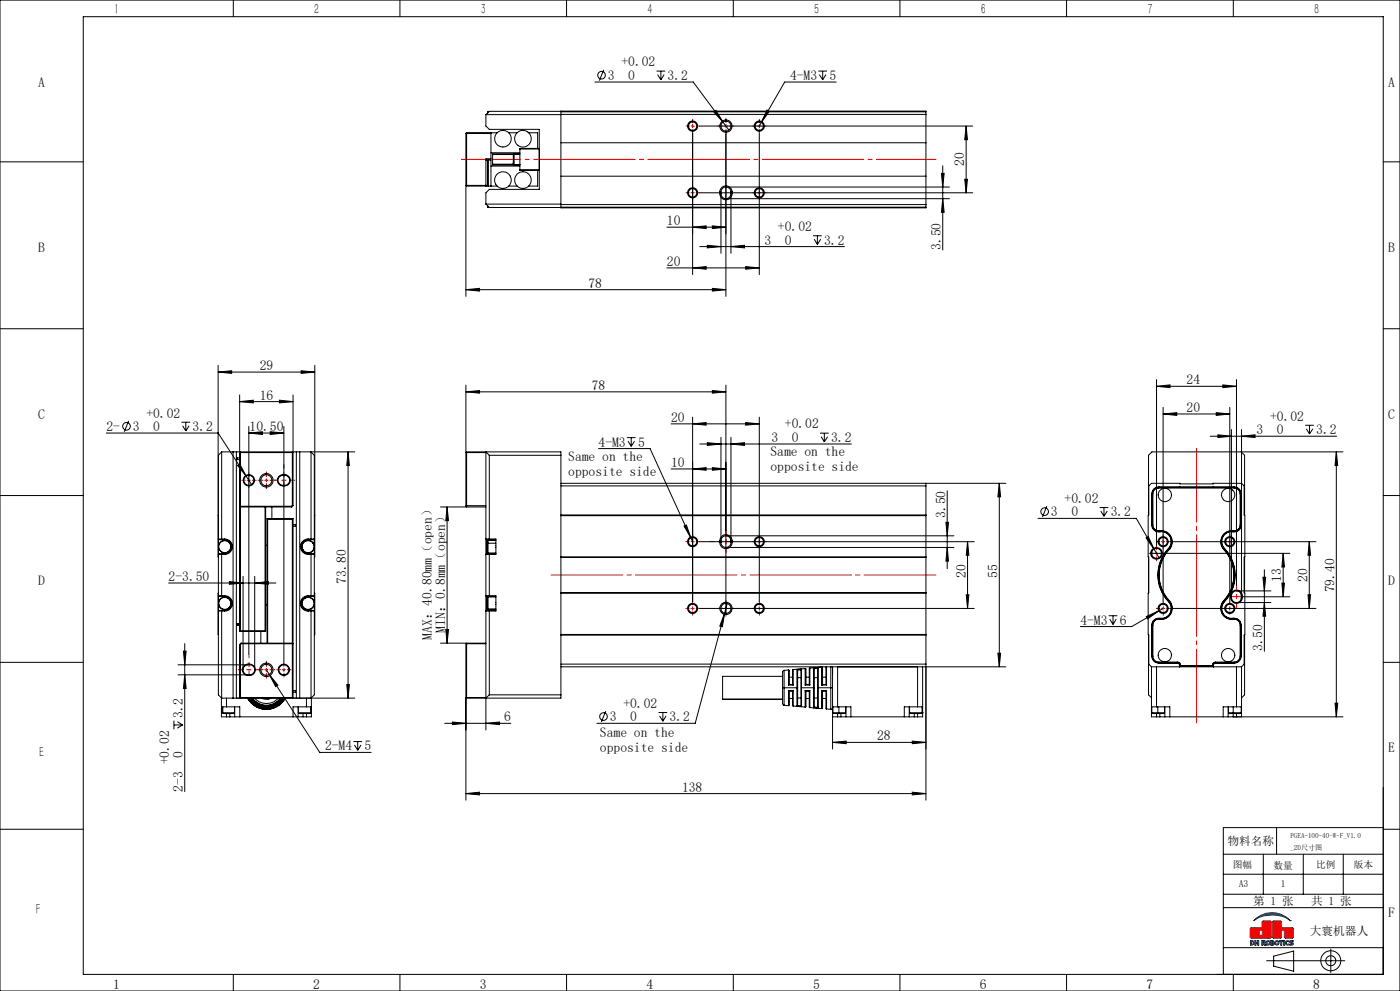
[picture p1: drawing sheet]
<svg xmlns="http://www.w3.org/2000/svg" width="420mm" height="297mm" viewBox="0 0 420 297" stroke-linecap="round" stroke-linejoin="round" font-family="sans-serif">
<g fill="none" stroke="#000" stroke-width=".3">
<path d="M0 0h420v297h-420zM25 5h390v287h-390zM70 0v5M120 0v5M170 0v5M220 0v5M270 0v5M320 0v5M370 0v5M0 48.5h25M415 48.5h5M0 98.5h25"/>
<path d="M415 98.5h5M0 148.5h25M415 148.5h5M0 198.5h25M415 198.5h5M0 248.5h25M367 248v44M379 256v12M383 248v8M391 256v12M403 256v12M415 248.5h5"/>
<path d="M367 262h48M367 268h48M367 272h48M375.1 278.3v2.6M379 276l-.4 .3M381.1 276l.3 .3M382 276l-.3 .3M384.2 276l.3 .3M384.5 278h3.2M388 278.3v2.6M70 292v5M120 292v5"/>
<path d="M170 292v5M220 292v5M270 292v5M320 292v5M367 284h48M370 292v5M375.4 281.2h5.7M380 287.9h23.4M382.1 286.6l6-1.6v6.1l-6-1.5zM399.2 284.4v7.1"/>
<circle cx="399.2" cy="287.9" r="3"/>
<circle cx="399.2" cy="287.9" r="1.5"/>
</g>
<g fill="none" stroke="#191924" stroke-width=".3">
<path d="M376.1 275.9a7.5 7.5 0 0 1 11 0 9.4 9.4 0 0 0-11 0zM377.9 278.9h.8v1.4h-.8zM378.6 276.3v1.7h-3.2l-.3 .3M379 276h2.1M381.4 276.3v4.6l-.3 .3M381.7 276.3v4.6l.3 .3h2.2l.3-.3v-2h.8v1.9l.3 .4h2.1l.3-.3M382 276h2.2M384.5 276.3v1.7M387.1 275.9h.1M387.7 278l.3 .3M375.1 280.9l.3 .3M375.1 281.9l1 .2 .2 .5-.1 .4-1.1 .2z"/>
<path d="M375.4 282.1l.6 .2-.1 .6-.5 .1zM376.5 281.9h.3v.6h.5v-.6h.3v1.3h-.3v-.5h-.5v.5h-.3zM378.8 282.1l.5 .1v.3h-.5zM379.2 281.9l.4 .4-.3 .4 .4 .5M379.2 281.9h.1M379.2 281.9h-.6v1.3h.2v-.5l.5 .5h.4M379.7 283.2h.1M380 282.1l.4-.2 .5 .2 .2 .5-.2 .5-.5 .2-.4-.2-.2-.5zM380.2 282.3h.5v.6h-.5zM380.3 281.2h.1M381.2 281.9l.9 .1 .1 1.1-1 .1zM381.5 282.7h.5v.3h-.5z"/>
<path d="M381.5 282.1l.4 .1v.2l-.4 .1zM383.8 281.9h1.2v.2h-.5v1.1h-.3v-1.1h-.4zM385.1 281.9h.3v1.3h-.3zM385.8 282.1l.5-.2 .4 .2-.7 .2-.2 .3 .1 .3 .8 .2-.4 .2-.5-.2-.2-.5zM386.9 282l1-.1v.2l-.8 .2 .8 .3v.5l-.9 .1v-.2l.7-.1-.7-.3z"/>
<circle cx="383.1" cy="282.6" r=".67"/>
<circle cx="383.1" cy="282.6" r=".44"/>
</g>
<path d="M367 256h48M367 248h48" fill="none" stroke="#0a0605" stroke-width=".3"/>
<path d="M377.9 278.9h.8v1.4h-.8zM375.4 278l-.3 .3v2.6l.3 .3h5.7l.3-.3v-4.6l-.3-.3h-2.1l-.4 .3v1.7zM381.7 276.3v4.6l.3 .3h2.2l.3-.3v-2h.8v1.9l.3 .4h2.1l.3-.3v-2.6l-.3-.3h-3.2v-1.7l-.3-.3h-2.2z" fill-rule="evenodd" fill="#f00"/>
<path d="M376.3 275.7l-.2 .2a9.9 9.9 0 0 1 10.3-.5l.7 .5a7.5 7.5 0 0 0-10.8-.2zM380 282.6a.45 .45 0 0 1 .9 0 .45 .45 0 0 1-.9 0zM379.8 282.6a.66 .66 0 0 0 1.3 0 .66 .66 0 0 0-1.3 0zM375.4 282.1l.6 .3-.2 .6h-.4zM375.1 281.9v1.3l1-.1 .2-.4-.1-.5zM376.5 281.9v1.3h.3v-.5h.5v.5h.3v-1.3h-.3v.6h-.5v-.6zM378.8 282.1h.5v.3l-.5 .1zM378.6 281.9v1.3h.2v-.5l.5 .5h.4l-.4-.5 .3-.3-.1-.3zM381.5 282.1h.4l.1 .3-.5 .1zM381.5 282.7h.5v.3h-.5zM381.2 281.9v1.3h.9l.2-.3-.2-.9zM383.8 281.9v.2h.4v1.1h.3v-1.1h.5v-.2zM385.1 281.9v1.3h.3v-1.3zM387 282v.6l.7 .1v.3h-.7v.2h.8l.1-.6-.8-.3 .8-.2v-.2zM382.7 282.6a.43 .43 0 0 1 .8 0 .43 .43 0 0 1-.8 0zM382.4 282.6a.7 .7 0 0 0 1.4 0 .7 .7 0 0 0-1.4 0zM385.8 282.1l-.2 .5 .1 .4 .5 .3 .5-.2-.2-.2-.5 .1-.2-.4 .2-.4 .7-.1-.6-.2z" fill-rule="evenodd" fill="#004080"/>
<g fill="none" stroke="#000" stroke-width=".3">
<path d="M139.9 39.9l-.1 48.9M139.9 39.9l.1 .1M140 40v15.8M140 40h7.3M145.8 34.4v3.4l1 1h15v18h-15l-1 1v3.4M145.8 34.4h22.5M146.4 33.4l-.1 .5M146.4 33.4v.4M146.8 33.4l-1 1M147.3 39.8v7.8h-1.5v8.2M149.2 39.8l-9.3 .1M152.6 39.8h2.6"/>
<path d="M158.6 39.8h2.7v4.7M168.3 33.3h109.5v29h-109.5zM168.3 33.4h-21.9M168.3 34.3h109.5M168.3 33.5h109.5M178.5 24.6h29.5l8.9 12M181.1 20.9l-1.3 3.3M197 21.3h2.6M197.3 22.4l1 1.5M198.3 21.3v2.6M199.2 22.4l-.9 1.5M207.8 36.3a1.53 1.53 0 0 1 1.5 1.5 1.53 1.53 0 0 1-1.5 1.5"/>
<path d="M207.8 36.3a1.53 1.53 0 0 0-1.5 1.5 1.53 1.53 0 0 0 1.5 1.5M207.8 36.5a1.25 1.25 0 0 0-1.3 1.3 1.25 1.25 0 0 0 1.3 1.2M207.8 36.5a1.25 1.25 0 0 1 1.2 1.3 1.25 1.25 0 0 1-1.2 1.2M207.8 36.3v.2M207.8 39v.3M207.8 39.8v42.5M209.8 37.8h82M214.1 33.5l.7-.4 2.1 3.5zM216.9 36.6l1.8 2.4M217.8 35.9a1.85 1.85 0 0 0-1.9 1.9 1.85 1.85 0 0 0 1.9 1.8M217.8 35.9a1.85 1.85 0 0 1 1.8 1.9 1.85 1.85 0 0 1-1.8 1.8M217.8 36.3a1.5 1.5 0 0 0-1.5 1.5 1.5 1.5 0 0 0 1.5 1.5"/>
<path d="M217.8 36.3a1.5 1.5 0 0 1 1.5 1.5 1.5 1.5 0 0 1-1.5 1.5M217.8 35.9v.4M217.8 39.3v.3M227.8 39.8v42.5M227.8 36.3a1.53 1.53 0 0 1 1.5 1.5 1.53 1.53 0 0 1-1.5 1.5M227.8 36.3a1.53 1.53 0 0 0-1.5 1.5 1.53 1.53 0 0 0 1.5 1.5M227.8 36.5a1.25 1.25 0 0 1 1.2 1.3 1.25 1.25 0 0 1-1.2 1.2M227.8 36.5a1.25 1.25 0 0 0-1.3 1.3 1.25 1.25 0 0 0 1.3 1.2M227.8 36.3v.2M227.8 39v.3M228.4 36.7l-.6 1.1M230.1 33l.7 .4-2.4 3.3z"/>
<path d="M245.5 21.3h2.6M245.8 22.4l1 1.5M246.8 21.3v2.6M247.8 22.4l-1 1.5M250.9 24.6h-15.5l-7 12.1M289.8 37.8v20M289.8 37.8l.4 4.1h-.8zM140 55.8h9.2M145.8 48h1.5v7.8M146.3 55.6h-6.5l.2 .2M146.5 48v7.8l-.2-.2v-7.4zM147.3 49.8h8.7"/>
<path d="M147.3 45.8h8.7M147.8 49.2h6.2M147.8 46.3h6.2M152.6 55.8h2.6M154 49.1l.2 .3M154 49.1h.1M154.2 46.2l-.2 .1v2.8M154.2 46.2v3.2M154.2 46.2h1.8M154.2 49.4h1.8M154.2 49.4h.1M156 50.9h5.8"/>
<path d="M156 44.7h5.8M156 46.1h-8.2v3.3h8.2M161.3 51.1v4.7h-2.7M161.8 44.5h-5.8v6.6h5.8M168.3 42.8h109.5M168.3 52.8h109.5M209.8 57.8h82M215.9 58a1.85 1.85 0 0 0 1.9 1.9 1.85 1.85 0 0 0 1.8-1.9M215.9 57.5a1.85 1.85 0 0 1 1.9-1.8 1.85 1.85 0 0 1 1.8 1.8M215.9 58h.4a1.5 1.5 0 0 0 1.5 1.5 1.5 1.5 0 0 0 1.5-1.5h.3M215.9 57.5v.5M215.9 57.5h.4"/>
<path d="M216.3 57.5v18.4M217.8 56.1h67M217.8 59.5h67M217.8 56.1a1.51 1.51 0 0 1 1.5 1.4M217.8 56.1a1.45 1.45 0 0 0-1.5 1.4M217.8 40.1v48.7M219.3 57.5v18.4M219.3 57.5h.3M219.6 57.5v.5M282.4 52h.8l-.4 4.1zM282.8 49.7v25.2M282.8 59.5l.4 4.1h-.8z"/>
<path d="M289.4 53.7h.8l-.4 4.1zM145.8 61.2h22.5M145.8 61.2l1 1M146.3 61.8l.1 .4M146.3 61.8l.1 .1M146.3 61.7v.1M146.4 61.9v.3M146.4 62.2h21.9M146.4 61.8v.1M146.4 61.9h.1M148.8 62.2h.1M168.3 61.3h109.5"/>
<path d="M168.3 62.1h109.5M200.1 68.1h17.7M207.8 68.1l4-.4v.8zM209.9 73.9h43.4M212.2 73.5l4.1 .4-4.1 .4zM213.7 67.7l4.1 .4-4.1 .4zM219.3 73.9l4-.4v.8zM223.7 79.9l4.1 .4-4.1 .4zM243.9 70.7h2.6M244.3 71.7l.9 1.6M245.2 70.7v2.6M246.2 71.7l-1 1.6"/>
<path d="M139.8 86.8l4.1-.4v.8zM139.8 86.8h78M200.1 80.3h27.7M207.8 80.3l4-.4v.8zM213.7 86.4l4.1 .4-4.1 .4zM65.4 111.5l4.1-.4v.8zM65.4 109.5l.1 98.7 1 1M65.4 111.5h29M71.9 118.4v70.8M83.8 119.9l4.1 .5-4.1 .4zM87.9 118.4v33.1M90.3 111.1l4.1 .4-4.1 .4z"/>
<path d="M94.4 109.5l-.1 57.5M139.8 117.4l4.1-.4v.8zM139.8 115.4v36.3l.2 .2v-16.5M139.8 117.4h78M213.7 117l4.1 .4-4.1 .4zM217.8 115.4v68.8M347 115.8l4-.4v.8zM347 113.8v49.8M347 115.8h23.9M366.9 115.4l4 .4-4 .4zM370.9 113.8v61.8M31.9 129.8h33.5l10.1 15.4"/>
<path d="M38.6 126.1l-1.3 3.3M54.4 126.5h2.6M54.8 127.6l.9 1.5M55.7 126.5v2.6M56.7 127.6l-1 1.5M66.5 135.4l.1 26.3M66.5 135.4l-1 1.1M69.9 135.4v73.8M70.9 135.4v73.8M71.3 139.5l.6-.4 1.9 3.6zM71.9 120.4l4.1-.5v.9zM71.9 120.4h16"/>
<path d="M71.9 137.2h-.7v.6h.7M72 135.5l.1 .1M72.1 135.6h15.8l-.2-.2v16.1M72.1 135.6v16.1M72.1 135.4l-.2 .2M74.6 129.8l4.1-.4v.8zM74.6 127.8v68.2M74.6 129.8h10.6M81.1 129.4l4.1 .4-4.1 .4zM85.2 127.8v70.7M88.9 135.4v73.8M89.9 135.4v73.8"/>
<path d="M104.4 135.4v73.8M104.4 135.4l.4 4.1h-.8zM106.4 135.4h-39.9M140 135.4h28.3v73.8l-28.4-.1M140 135.4l-.2 .2h6M146.8 136.5l-1-1.1v26.1M146.8 136.5l.1 25.2M146.8 136.5h21.5M179.6 134.4h15.4l12.3 26.8M188.1 131.2h2.6M188.4 132.2l1 1.6M189.4 131.2v2.6"/>
<path d="M190.4 132.2l-1 1.6M201.3 127h26.5M207.8 127l4-.4v.8zM207.8 125v55.3M209.9 133.1h45.5M212.2 132.7l4.1 .4-4.1 .4zM216.3 131.1v31.5M219.3 133.1l4-.4v.8zM219.3 131.1v31.5M223.7 126.6l4.1 .4-4.1 .4zM227.8 125v55.3M246 129.8h2.6"/>
<path d="M246.3 130.9l1 1.5M247.3 129.8v2.6M248.3 130.9l-1 1.5M348.9 124.1l4.1-.4v.8zM348.9 122.1v58.2M348.9 124.1h20M363.1 130.7h37.9M364.9 123.7l4 .4-4 .4zM365.4 130.3l4 .4-4 .4zM368.9 122.1v58.5M369.4 128.7v50.4M372.4 135.4l1 1.1v17.9"/>
<path d="M372.5 130.7l4-.4v.8zM372.5 128.7v50.4M391.5 127.5h2.7M391.9 128.5l1 1.6M392.9 127.5v2.6M393.8 128.5l-.9 1.6M400.9 135.4v79.4M400.9 135.4l.4 4.1h-.8zM402.9 135.4h-57.3l-1 1.1v17.9M65.5 154.4l-.1 .1M71.9 151.7l.2 .2M72.1 151.9h15.4"/>
<path d="M72.1 151.9v37.2M72.1 151.7h15.4M72.1 151.7l-.1 .1M79.5 151.9v37.2M79.7 151.9v37.3M79.9 141.9a2.03 2.03 0 0 0-2 2 2.03 2.03 0 0 0 2 2.1M79.9 141.9a2.03 2.03 0 0 1 2 2 2.03 2.03 0 0 1-2 2.1M79.9 142.3a1.66 1.66 0 0 0-1.6 1.6 1.66 1.66 0 0 0 1.6 1.7M79.9 142.3a1.66 1.66 0 0 1 1.6 1.6 1.66 1.66 0 0 1-1.6 1.7M79.9 141.9v.4M79.9 145.6v.4M80.1 155.4l.2 .2"/>
<path d="M80.1 155.4v37.4M80.1 155.4h7.8M80.3 155.6v37.2M80.3 155.6h7.4M81.6 151.9v3.5M84.9 142.2a1.69 1.69 0 0 0-1.7 1.7 1.69 1.69 0 0 0 1.7 1.7M84.9 142.4a1.5 1.5 0 0 0-1.5 1.5 1.5 1.5 0 0 0 1.5 1.5M84.9 145.6h.5M84.9 142.2h.5M84.9 142.4h.5M84.9 142.2v.2M84.9 145.4v.2"/>
<path d="M84.9 145.4h.5M85.4 142.2a1.69 1.69 0 0 1 1.7 1.7 1.69 1.69 0 0 1-1.7 1.7M85.4 142.4a1.5 1.5 0 0 1 1.5 1.5 1.5 1.5 0 0 1-1.5 1.5M85.4 142.2v.2M85.4 145.4v.2M87.5 151.7v.2M87.7 151.5h.2M87.7 155.6v37.2M87.7 151.5l-.2 .2M87.9 157.2h.7v.5h-.7M87.9 155.4l-.1 53.7M87.9 155.4l-.2 .2"/>
<path d="M87.9 151.5l-.4 .4M94.3 154.4l.1 .1M132.2 151.9h13.6M134.1 151.9v40.9M134.1 151.9l.4 4.1h-.8zM139.8 151.5h6M168.3 154.3h109.5M168.3 154.5h109.5M168.3 145.6h109.5M201.3 140.5h16.5M205.2 157.7l.7-.4 1.4 3.9zM207.8 140.5l4-.3v.7z"/>
<path d="M213.7 140.2l4.1 .3-4.1 .4zM277.8 144.8v95M283.8 156.5h.8l-.4 4.1zM284.2 147.1v23.3M299.8 144.8l.4 4.1h-.8zM299.8 144.8v55M301.8 144.8h-133.5M311.4 155.4h29.5l5.3 9.1M314 151.7l-1.3 3.3M329.9 152.1h2.6M330.2 153.1l1 1.6M331.2 152.1v2.6"/>
<path d="M332.2 153.1l-1 1.6M345.5 157.3a2.08 2.08 0 0 0 2.5 2.1M345.5 148v9.3M345.5 148h.2M345.5 157.3h.2M345.7 157.3a2.01 2.01 0 0 0 2.3 2M345.7 148v9.3M345.8 157.3a1.81 1.81 0 0 0 1.9 1.9M345.8 148h.1M345.8 157.3h.1M345.8 148v9.3M345.9 157.3a1.75 1.75 0 0 0 1.8 1.8"/>
<path d="M345.9 148v9.3M347.7 146.2a1.75 1.75 0 0 0-1.8 1.8M347.7 146.2a1.81 1.81 0 0 0-1.9 1.8M347.7 159.2h.2M347.7 145.9a2.05 2.05 0 0 0-2.2 2.1M347.7 146a1.93 1.93 0 0 0-2 2M347.7 146.2h22.5M347.7 145.9v.1M347.7 146.2h.1M347.7 159.1v.1M347.7 145.9h22.5M347.7 146h22.5"/>
<path d="M347.9 159.1h-.2M347.9 159.1v.1M348 159.4a2.92 2.92 0 0 1 3.3 2.8M348 159.3a2.99 2.99 0 0 1 3.4 2.9M348 159.3v.1M348.4 159.1a3.2 3.2 0 0 1 3.2 3.1M348.4 159.1h-.5M348.4 159.2a3.1 3.1 0 0 1 3.1 3M348.4 159.2h-.5M348.4 159.1v.1M353.9 145.9v.1M364 145.9v.1"/>
<path d="M369.9 159.4a2.93 2.93 0 0 0-3.4 2.8M369.9 159.3a3 3 0 0 0-3.1 1.6 3 3 0 0 0 .5 3.5M369.9 159.3v.1M370 159.1h.2M370 159.1a3.2 3.2 0 0 0-3.7 3.1M370 159.2h.2M370 159.2a3.1 3.1 0 0 0-3.6 3.3M370 159.1v.1M370.2 146.2a1.81 1.81 0 0 1 1.8 1.8M370.2 146.2a1.87 1.87 0 0 1 1.9 1.8M370.2 145.9a2.11 2.11 0 0 1 2.2 2.1M370.2 146a1.99 1.99 0 0 1 2.1 2"/>
<path d="M370.2 145.9v.1M370.2 146.2h.1M370.2 159.1v.1M372 157.3a1.81 1.81 0 0 1-1.8 1.8M372 148v9.3M372 148h.1M372 157.3h.1M372.1 157.3a1.87 1.87 0 0 1-1.9 1.9M372.1 148v9.3M372.3 157.3a2.01 2.01 0 0 1-2.4 2M372.3 148h.1M372.3 157.3h.1"/>
<path d="M372.3 148v9.3M372.4 157.3a2.08 2.08 0 0 1-2.5 2.1M372.4 148v9.3M50.6 174.7h32.2M65.4 166.9l.1 .1M65.5 177.7l-.1 .1M65.9 164.7l-.1 .1M66.6 165.9v12.8M67.4 178.5a2.29 2.29 0 0 1 2.3 2.3 2.29 2.29 0 0 1-2.3 2.3M67.4 161.5a2.31 2.31 0 0 1 2.3 2.3 2.31 2.31 0 0 1-2.3 2.4M67.4 161.7a2.1 2.1 0 0 1 2.1 2.1 2.1 2.1 0 0 1-2.1 2.1M67.4 178.7a2.1 2.1 0 0 1 2.1 2.1 2.1 2.1 0 0 1-2.1 2.1"/>
<path d="M67.4 178.5h-1.9l.2 .2h1.7M67.4 165.9h-1.7l-.2 .3h1.9M67.4 161.5h-1.9l.2 .2h1.7M67.4 161.5v.2M67.4 165.9v.3M67.4 178.5v.2M68.8 174.3l4.1 .4-4.1 .4zM69 162.9a1.8 1.8 0 0 0-2.4-.6 1.8 1.8 0 0 0-.7 2.4M69 162.9a1.8 1.8 0 0 1-.7 2.5 1.8 1.8 0 0 1-2.4-.7M69.1 162.9h-.1M69.1 162.9a1.9 1.9 0 0 0-2.6-.7 1.9 1.9 0 0 0-.7 2.6M69.1 162.9a1.9 1.9 0 0 1-.8 2.6 1.9 1.9 0 0 1-2.5-.7"/>
<path d="M72.9 172.7v28M76.4 174.7l4.1-.4v.8zM76.4 172.7v28M79.7 163.4h.4M90.9 164.8l-.1 .1M91.5 179.2a1.89 1.89 0 0 0-.7 2.5 1.89 1.89 0 0 0 2.5 .8M91.5 179.2v.1M91.5 179.2a1.89 1.89 0 0 1 2.6 .7 1.89 1.89 0 0 1-.8 2.6M91.5 179.3a1.8 1.8 0 0 0-.6 2.4 1.8 1.8 0 0 0 2.4 .7M91.5 179.3a1.8 1.8 0 0 1 2.5 .7 1.8 1.8 0 0 1-.7 2.4M92.4 161.5a2.31 2.31 0 0 0-2.3 2.3 2.31 2.31 0 0 0 2.3 2.4M92.4 178.5a2.29 2.29 0 0 0-2.3 2.3 2.29 2.29 0 0 0 2.3 2.3"/>
<path d="M92.4 178.7a2.1 2.1 0 0 0-2.1 2.1 2.1 2.1 0 0 0 2.1 2.1M92.4 161.7a2.1 2.1 0 0 0-2.1 2.1 2.1 2.1 0 0 0 2.1 2.1M92.4 178.5h1.9l-.2 .2h-1.7M92.4 165.9h1.7l.2 .3h-1.9M92.4 161.5h1.9l-.2 .2h-1.7M92.4 161.5v.2M92.4 165.9v.3M92.4 178.5v.2M93.2 161.7l.1-26.3 1 1.1v27.1M93.2 165.9v12.8M93.9 162.8a1.81 1.81 0 0 0-2.5-.5 1.81 1.81 0 0 0-.5 2.5M93.9 162.8a1.81 1.81 0 0 1-.5 2.6 1.81 1.81 0 0 1-2.5-.6"/>
<path d="M94 162.8a1.9 1.9 0 0 0-2.6-.5 1.9 1.9 0 0 0-.6 2.6M94 162.8h-.1M94 162.8a1.9 1.9 0 0 1-.5 2.6 1.9 1.9 0 0 1-2.7-.5M94.3 177.7v12.5M94.3 164.1v16.4M145.8 161.5v4.7M145.8 178.5v4.6M145.8 161.5h3v4.7h-3M145.8 178.5h3v4.6h-3M145.8 166.2v12.3M145.8 161.5l.2 .2M145.8 178.5l.2 .2"/>
<path d="M146 161.7v4.2M146 178.7v4.2M146 161.7h2.8M146 165.9h2.8M146 165.9l-.2 .3M146 178.7h2.8M146.3 162.8l.1 2.9M146.4 161.9l-.1 .9M146.4 178.9l-.1 3.5M146.4 162.8h-.1M146.4 162.8v2.9M146.4 161.9v.9"/>
<path d="M146.4 178.9v3.6M146.4 165.7h2.4M146.4 161.9h2.4M146.4 178.9h2.4M146.4 162.8h2.4M146.9 165.9v12.8M168.3 177.6h109.5M168.3 177.8h109.5M168.3 166.9h109.5M168.3 167.1h109.5M207.3 161.2l.5 1.1M209.8 162.3h82.5"/>
<path d="M215.9 162.1a1.85 1.85 0 0 1 1.9-1.9 1.85 1.85 0 0 1 1.8 1.9M215.9 162.6a1.85 1.85 0 0 0 1.9 1.8 1.85 1.85 0 0 0 1.8-1.8M215.9 162.6h.4M215.9 162.1v.5M216.3 162.6a1.5 1.5 0 0 0 1.5 1.5 1.5 1.5 0 0 0 1.5-1.5M217.8 160.6h68.4M217.8 164.1h68.4M217.8 160.6a1.57 1.57 0 0 1 1.5 1.5h.3M217.8 160.6a1.51 1.51 0 0 0-1.5 1.5h-.4M219.3 162.6h.3M219.6 162.1v.5M284.2 164.1l.4 4.1h-.8z"/>
<path d="M289.9 178.3h.8l-.4 4zM290.3 162.3v20M290.3 162.3l.4 4.1h-.8zM343.8 161.2l.7-.4 1.7 3.7zM344.6 167v10.7M345.2 165.8h41.8M345.5 165.3v1.1M346.2 164.5l1.5 2.6M347.3 172.3a11.8 11.8 0 0 0 3.3 8M347.3 172.3h.2M347.4 162.3a1.53 1.53 0 0 1 1.6-1.5 1.53 1.53 0 0 1 1.5 1.5M347.4 162.3a1.53 1.53 0 0 0 1.6 1.6 1.53 1.53 0 0 0 1.5-1.6"/>
<path d="M347.4 162.3h.3M347.5 172.3a11.4 11.4 0 0 0 3.1 8M347.7 162.3a1.25 1.25 0 0 0 1.3 1.3 1.25 1.25 0 0 0 1.2-1.3M347.7 162.3a1.25 1.25 0 0 1 1.3-1.2 1.25 1.25 0 0 1 1.2 1.2M350.2 162.3h.3M350.6 164.4a11.6 11.6 0 0 0-3.3 7.9M350.6 164.4h.1M350.6 164.4a11.4 11.4 0 0 0-3.1 7.9M350.7 164.6a11.3 11.3 0 0 0 0 15.5M350.7 164.6l.1 .1M350.8 164.7a11.3 11.3 0 0 0 0 15.3M351 162.3h43.8"/>
<path d="M351.3 162.2l-.1 1.2-.6 1M351.3 162.2h.1M351.4 162.2l-.1 1-.7 1.2M351.5 162.5l-.3 1.4-.5 .7M351.5 162.2h.1M351.5 162.5h.1M351.5 162.2v.3M351.6 162.5a3 3 0 0 1-.8 2.2M351.6 162.2v.3M366.3 162.5l.2 1.2 .6 1M366.3 162.2v.3M366.3 162.2h.2"/>
<path d="M366.3 162.5h.1M366.4 162.5l.3 1.4 .5 .7M366.5 162.2l.2 1.2 .6 1M367.1 164.7a11.2 11.2 0 0 1 0 15.3M367.2 164.6a11.2 11.2 0 0 1 0 15.5M367.2 164.6l-.1 .1M367.3 164.4a11.5 11.5 0 0 1 0 15.9M367.3 164.4h.1M369.2 179.1a1.76 1.76 0 0 0 1.7 1.7 1.76 1.76 0 0 0 1.8-1.7M369.2 178.6a1.76 1.76 0 0 1 1.7-1.8 1.76 1.76 0 0 1 1.8 1.8M369.2 178.6h.2a1.52 1.52 0 0 1 1.5-1.5 1.52 1.52 0 0 1 1.6 1.5h.2M369.2 178.6v.5"/>
<path d="M369.2 179.1h.2M369.4 179.1a1.52 1.52 0 0 0 1.5 1.5 1.52 1.52 0 0 0 1.6-1.5M370.9 177.1h10.4M372.4 178v1.6M372.5 179.1h.2M372.7 178.6v.5M373 178.9h14M373.4 167v10.7M378.9 173h.8l-.4 4.1zM379.3 170.7v24.5M384.6 174.8h.7l-.3 4.1zM385 165.8l.3 4.1h-.7z"/>
<path d="M385 165.8v13.1M392.4 178.3h.8l-.4 4zM392.8 162.3l.4 4.1h-.8zM392.8 162.3v20M53.4 199.2h21.5M55 195.2h.8l-.4 4zM55.4 192.9v44.3M65.4 190.1l.1 .1M65.5 181.1h.2M66.6 182.9l-.1 26.3M67.4 182.9h-1.7l-.2 .2h1.9M67.4 182.9v.2"/>
<path d="M69.2 180.5a1.8 1.8 0 0 1-1.5 2.1 1.8 1.8 0 0 1-2-1.5M69.2 180.5h.1M69.2 180.5a1.8 1.8 0 0 0-2-1.4 1.8 1.8 0 0 0-1.5 2M69.3 180.5a1.91 1.91 0 0 1-1.6 2.2 1.91 1.91 0 0 1-2.2-1.6M69.3 180.5a1.91 1.91 0 0 0-2.1-1.6 1.91 1.91 0 0 0-1.7 2.2M71.5 187.4h.4M71.5 186.9h.4M71.5 186.9h-.3v.5h.3M71.5 186.9v.5M71.9 193.1v16M71.9 193.1h.2M71.9 189.2h7.8"/>
<path d="M72.1 193.1v16.1l-.2-.1M72.1 189.1l-.2 .1M72.1 189.1h7.4M72.3 192.8h15.4M72.3 192.9h15.4M72.3 192.9l-.2 .2M72.3 192.8l-.4 .3M72.3 192.8v.1M74.4 199a1.71 1.71 0 0 0-1.7 1.7 1.71 1.71 0 0 0 1.7 1.8M74.4 199v.2a1.5 1.5 0 0 0-1.5 1.5 1.5 1.5 0 0 0 1.5 1.5v.3M74.4 199h.5M74.9 199a1.71 1.71 0 0 1 1.7 1.7 1.71 1.71 0 0 1-1.7 1.8"/>
<path d="M74.9 199.2a1.5 1.5 0 0 1 1.5 1.5 1.5 1.5 0 0 1-1.5 1.5M74.9 199v.2M78.2 189.2v3.6M79.5 189.1l.2 .1M79.7 181.3h.4M79.9 198.7a2.03 2.03 0 0 1 2 2 2.03 2.03 0 0 1-2 2.1M79.9 198.7a2.03 2.03 0 0 0-2 2 2.03 2.03 0 0 0 2 2.1M79.9 199.1a1.64 1.64 0 0 0-1.6 1.6 1.64 1.64 0 0 0 1.6 1.7M79.9 199.1a1.64 1.64 0 0 1 1.6 1.6 1.64 1.64 0 0 1-1.6 1.7M79.9 198.7v.4M85.2 199a1.71 1.71 0 0 0-1.8 1.7 1.71 1.71 0 0 0 1.8 1.8M85.2 199a1.71 1.71 0 0 1 1.7 1.7 1.71 1.71 0 0 1-1.7 1.8"/>
<path d="M85.2 199.2a1.5 1.5 0 0 0-1.6 1.5 1.5 1.5 0 0 0 1.6 1.5M85.2 199.2a1.5 1.5 0 0 1 1.4 1.5 1.5 1.5 0 0 1-1.4 1.5M85.2 199v.2M87.7 192.9v16.2M87.7 192.8h.1M87.8 192.8l-.1 .1M87.8 192.8l.1 .1M92.4 182.9h1.7l.2 .2h-1.9M92.4 182.9v.2M93.3 182.4v.1M94.3 181.1v27.1l-1 1-.1-26.3M132.2 192.8h13.6"/>
<path d="M133.7 188.7h.8l-.4 4.1zM139.9 192.8l-.1 47M139.9 192.8l.1 .1M140 192.9v16.2M140 192.9h5.8M140 192.8h-.1M145.8 183.1v35.7M146 182.9l-.2 .2M146 182.9h2.8M146.3 182.4l.1 .3M146.3 182.4l.1 .1M146.4 182.5v.2"/>
<path d="M146.4 182.7h2.4M146.4 182.5h2.4M146.9 182.9l-.1 25.3M168.3 190.1h109.5M168.3 190.4h109.5M168.3 199h109.5M207.8 180.8a1.52 1.52 0 0 1 1.5 1.5 1.52 1.52 0 0 1-1.5 1.6M207.8 181.1a1.25 1.25 0 0 1 1.2 1.2 1.25 1.25 0 0 1-1.2 1.3M207.8 180.8a1.52 1.52 0 0 0-1.5 1.5 1.52 1.52 0 0 0 1.5 1.6M207.8 181.1a1.25 1.25 0 0 0-1.3 1.2 1.25 1.25 0 0 0 1.3 1.3M207.8 180.8v.3M207.8 183.6v.3"/>
<path d="M209.8 182.3h82.5M217.4 183.8l-.7 4-.8-.2zM218.2 180.9l-9.6 35.9h-29.5M227.8 180.8a1.52 1.52 0 0 0-1.5 1.5 1.52 1.52 0 0 0 1.5 1.6M227.8 181.1a1.25 1.25 0 0 0-1.3 1.2 1.25 1.25 0 0 0 1.3 1.3M227.8 180.8a1.52 1.52 0 0 1 1.5 1.5 1.52 1.52 0 0 1-1.5 1.6M227.8 181.1a1.25 1.25 0 0 1 1.2 1.2 1.25 1.25 0 0 1-1.2 1.3M227.8 180.8v.3M227.8 183.6v.3M247.9 199.8l-.1 5.3M248 199.8v5.5M249.2 199.8v6.3"/>
<path d="M249.6 199.8l.2 2.3M249.8 199.8v24.7M251.3 199.8v12M275.3 199.8v12M276.8 199.8v15h-1.5M299.4 195.8h.8l-.4 4zM301.8 199.8h-133.5M332.6 184.5h2.6M332.9 185.6l1 1.5M333.9 184.5v2.6M334.9 185.6l-1 1.5M343.9 184.8l3.7-1.7-3.3 2.4z"/>
<path d="M344.6 190.2v18l.8 .9M345.4 199.8v15h1.6M345.4 199.8h27.1M345.4 199.8l-.8-.8v-8.6l-.1-.3 .1-44.5 .8-.8h8.5v.2l18.6-.2 .7 .8v8.7l.3 .2v12.4l-.3 .2 .3 23-.3 .3v8.6l-.7 .8M345.5 196.6a2.11 2.11 0 0 0 2.2 2.2M345.5 187.4v9.2M345.5 187.4h.2M345.5 196.6h.2M345.7 196.6a1.99 1.99 0 0 0 2 2M345.7 187.4v9.2M345.8 196.6a1.87 1.87 0 0 0 1.9 1.9M345.8 187.4h.1"/>
<path d="M345.8 196.6h.1M345.8 187.4v9.2M345.9 196.6a1.75 1.75 0 0 0 1.8 1.8M345.9 187.4v9.2M347 199.8v12M347.4 182.3a1.53 1.53 0 0 1 1.6-1.5 1.53 1.53 0 0 1 1.5 1.5M347.4 182.3a1.53 1.53 0 0 0 1.6 1.6 1.53 1.53 0 0 0 1.5-1.6M347.4 182.3h.3M347.6 183.1l-8.1 4.7h-15.4M347.7 198.4h5.6M347.7 198.5h5.6M347.7 198.4v.1"/>
<path d="M347.7 198.6v.2M347.7 198.8h5.5M347.7 198.6h5.5M347.7 182.3a1.25 1.25 0 0 0 1.3 1.3 1.25 1.25 0 0 0 1.2-1.3M347.7 182.3a1.25 1.25 0 0 1 1.3-1.2 1.25 1.25 0 0 1 1.2 1.2M347.9 185.6a1.74 1.74 0 0 0-2 1.8M347.9 185.5a1.89 1.89 0 0 0-2.1 1.9M347.9 185.5v.1M348 185.3a2.13 2.13 0 0 0-2.5 2.1M348 185.4a2.01 2.01 0 0 0-2.3 2M348 185.3v.1M348.9 182.3l-1.3 .8"/>
<path d="M350.2 182.3h.3M350.6 180.3a2.67 2.67 0 0 1 .7 2.1M350.6 180.3l.6 .9 .2 1.2M350.6 180.3h.1M350.7 180.1a3 3 0 0 1 .8 2.1M350.8 180a2.88 2.88 0 0 1 .8 2.2M350.8 180l-.1 .1M351 182.3h43.8M351.3 182.4a2.87 2.87 0 0 1-3.3 2.9M351.3 182.4h.1M351.4 182.4a2.99 2.99 0 0 1-3.4 3M351.5 182.4a3.1 3.1 0 0 1-3.6 3.1"/>
<path d="M351.5 182.4h.1M351.5 182.2h.1M351.5 182.2v.2M351.6 182.4a3.2 3.2 0 0 1-3.7 3.2M351.6 182.2v.2M353.2 198.8l.5 .1 .1 .5M353.2 198.6l.5 .3 .2 .5M353.2 198.6v.2M353.3 198.4a.84 .84 0 0 1 .9 .9M353.3 198.5l.5 .3 .2 .5M353.3 198.4v.1M353.8 199.4v.4"/>
<path d="M353.8 199.4h.1M353.9 199.4v.4M354 199.3h.2M354 199.6h9.9M354 199.3v.3M354.2 199.5h9.5M354.2 199.3v.2M354.2 199.5l-.2 .1M363.7 199.3h.2M363.7 199.3v.2M363.7 199.5l.2 .1M363.9 199.3v.3"/>
<path d="M364 199.4v.4M364 199.4h.1M364.6 198.4a.84 .84 0 0 0-.9 .9M364.6 198.5l-.6 .4-.1 .4M364.6 198.4h5.6M364.6 198.5h5.6M364.6 198.4v.1M364.7 198.8l-.5 .1-.2 .5M364.7 198.6l-.4 .2-.3 .6M364.7 198.8h5.5M364.7 198.6v.2M364.7 198.6h5.5"/>
<path d="M366.3 182.4a3.2 3.2 0 0 0 3.7 3.2M366.3 182.4h.2M366.3 182.2v.2M366.3 182.2h.1M366.4 182.2a3.1 3.1 0 0 0 3.6 3.3M366.5 182.4a2.88 2.88 0 0 0 3.4 2.9M367.1 180a3 3 0 0 0-.8 2.2M367.1 180l.1 .1M367.2 180.1l-.6 .9-.2 1.2M367.3 180.3a3 3 0 0 0-.5 3.5 3 3 0 0 0 3.1 1.6M367.3 180.3h.1M367.3 180.3l-.6 1-.2 1.1"/>
<path d="M369.9 185.3a2.13 2.13 0 0 1 2.5 2.1M369.9 185.4a2.01 2.01 0 0 1 2.4 2M369.9 185.3v.1M370 185.6a1.78 1.78 0 0 1 2 1.8M370 185.5a1.89 1.89 0 0 1 2.1 1.9M370 185.5v.1M370.2 198.4v.1M370.2 198.6v.2M370.9 180.6h10.4M370.9 199.8v12M372 196.6a1.81 1.81 0 0 1-1.8 1.8M372 187.4h.1"/>
<path d="M372 187.4v9.2M372 196.6h.1M372.1 196.6a1.93 1.93 0 0 1-1.9 1.9M372.1 187.4v9.2M372.3 196.6a2.05 2.05 0 0 1-2.1 2M372.3 187.4h.1M372.3 196.6h.1M372.3 187.4v9.2M372.4 196.6a2.17 2.17 0 0 1-2.2 2.2M372.4 187.4v9.2M372.5 199.8v15h-1.6v-.9M373.4 190.2v18l-.9 1"/>
<path d="M379.3 180.6l.4 4.1h-.8zM52.2 216v2.6M52.2 217.3h2.6M53.2 216.3l1.6 1M53.4 202.2h21.5M54.8 217.3l-1.6 .9M55.4 202.2l.4 4.1h-.8zM66.4 211.8h1.5M66.4 209.2v5.6h1.5M66.5 213.6l.6 .3M66.5 213.6h.4M66.5 211.8v1.8"/>
<path d="M66.9 213.6l.2 .3M66.9 213.6h3.4M66.9 211.8v1.8M67.9 214.8h1M67.9 211.8h4v3M67.9 209.2v2.6M67.9 213.9v.9M68.9 214.8h1.5M68.9 213.9v.9M70.3 213.6l-.2 .3h-3M70.3 211.8v1.8M70.4 214.8h1.5"/>
<path d="M70.4 211.8v3M71.9 209.1h15.8M71.9 214.8h16M74.3 209.2a6.4 6.4 0 0 0 11.2 0 6.4 6.4 0 0 1-11.2 0M74.4 209.2a6.3 6.3 0 0 0 11 0M74.4 202.5h.5M74.5 209.2a6.2 6.2 0 0 0 10.8 0M74.6 209.2a6.2 6.2 0 0 0 4.5 3v-.1M74.9 209.2a5.9 5.9 0 0 0 10 0M74.9 202.2v.3M75 209.2a5.8 5.8 0 0 0 9.8 0M75.2 209.2l.2 .3a5.9 5.9 0 0 0 3.7 2.3"/>
<path d="M75.4 209.2a5.5 5.5 0 0 0 9 0M75.6 209.2a5.3 5.3 0 0 0 8.7 0M75.7 209.2a5.2 5.2 0 0 0 8.4 0M76.4 209.2a4.7 4.7 0 0 0 7.1 0M77.8 211.7a5.7 5.7 0 0 1-3-2.5 6 6 0 0 0 4.3 2.9M78.4 209.2l.1 .1a3.5 3.5 0 0 0 3-.1M78.9 211.6l.2 .2M79 211.6a5.6 5.6 0 0 1-3.7-2.4l.1 .2a5.8 5.8 0 0 0 3.7 2.2M79 212.1h.1M79.1 212.3h1.7M79.1 211.6v.2M79.1 211.6h.1"/>
<path d="M79.1 212.1h.1M79.9 200.7l.9 1.4M79.9 202.4v.4M80.8 211.6a5.6 5.6 0 0 0 3.8-2.4l-.1 .2a6 6 0 0 1-3.6 2.2M80.8 211.6v.2M80.8 212.1v.1M80.8 211.6h.1M80.8 212.1h.1M80.8 202.1l2.6 3.2-.7 .5zM80.8 202.1l15.1 23.4h15.4M80.9 211.6l-.1 .2M80.9 212l-.1 .2"/>
<path d="M84.7 209.2l-.2 .3a6.2 6.2 0 0 1-3.7 2.3M85.1 209.2a6 6 0 0 1-4.3 2.9M85.2 202.2v.3M85.2 209.2a6 6 0 0 1-4.4 3M87.7 209.1h.1M87.8 209.1l-.1 .1M87.9 214.8h1.5M87.9 206.9h.7v.5h-.7M89.4 214.8h1.5M89.4 211.8v3M89.5 213.6l.2 .3h3.4M89.5 213.6h3.8"/>
<path d="M89.5 211.8v1.8M90.9 214.8h1M90.9 213.9v.9M91.9 211.8h1.5M91.9 211.8h-4v3M91.9 209.2v2.6M91.9 213.9v.9M93.1 213.9h.1M93.3 213.6l-.2 .3M93.3 211.8v1.8M93.3 213.6h.1M93.4 209.1v5.7h-1.5"/>
<path d="M104 205.2h.8l-.4 4zM106.4 209.2h-39.9M133.4 216.8h19.8M135.7 216.4l4.1 .4-4.1 .4zM139.8 209.1h.1M140 209.1h-.1M140 209.1h5.8M145.8 216.8l4.1-.4v.8zM146.8 208.2h21.5M146.8 208.2l-1 1M181.7 213.1l-1.3 3.3M197.6 213.5h2.6"/>
<path d="M197.9 214.6l1 1.5M198.9 213.5v2.6M199.8 214.6l-.9 1.5M216.8 209.5h18M216.8 209.5v.1M234.8 206.1v.9a9.9 9.9 0 0 0 .2 4.3l.3 .1M234.8 206.1h.4M234.8 202.7h-18v6.8M235.2 206.1v5.3l1.4 .1M235.2 206.1h3.9M235.3 200.9l-.5 .5v4.7M236.6 200.8l.2 .1v4.2"/>
<path d="M236.6 207h1.3M236.6 207v4.5M236.6 205.3h1.3M236.6 207l.2 .1M236.6 207h.1M236.6 200.8l-1.4 .1v5.2M236.6 200.8v4.5M236.8 205.1l-.2 .2M236.8 207.1v4.2l-.2 .2M236.8 209.3h1M236.8 202.9h1M236.8 205.1h1"/>
<path d="M236.8 207.1h1M237.8 207.1v4.4l.1 .1M237.8 205.1l.1 .2M237.9 200.7v4.6M237.9 200.7l-.1 .1v4.3M237.9 207l-.1 .1M237.9 207v4.6M237.9 211.6l3.6 .3M239.1 206.1v5.5M239.1 211.6l1.4 .2M239.1 200.6v5.5M239.1 211.6h.1"/>
<path d="M239.1 206.1h.2M239.1 200.6v.1M239.1 200.7l.2 .1M239.3 211.5l-.2 .1M239.3 206.1v5.3M239.3 200.9v5.2M239.3 200.8v.1M239.3 211.4v.1M239.3 203.1h1M239.3 209.2h1M239.3 211.5l1 .1M240.3 211.6l.2 .2"/>
<path d="M240.3 200.7v10.9M240.3 200.7l-1 .1M240.5 206.1v5.7M240.5 200.5v5.6M240.5 200.5l-1.4 .1M240.5 200.5l-.2 .2M240.5 206.1h3.6M241.5 200.4l.3 .2v4.5M241.5 207h1.5M241.5 205.3h1.5M241.5 207h.1M241.5 207v4.9"/>
<path d="M241.5 200.4v4.9M241.5 200.4l-3.6 .3M241.6 207l1.2 .1M241.8 207.1v4.6l-.3 .2M241.8 209.3h1M241.8 202.9h1M242.8 207.1v4.8l.2 .2M242.8 205.1l.2 .2M242.8 205.1l-1.3 .2M243 200.2v5.1M243 200.2l-.2 .2v4.7M243 207l-.2 .1"/>
<path d="M243 207v5.1M243 200.2l3.6-.3v5.4M244.1 206.1v6M244.1 212.1l1.4 .1M244.1 200.2v5.9M244.1 206.1h.1M244.1 200.2h.1M244.1 212.1h.1M244.1 200.2l.2 .2M244.1 206.1h.2M244.3 200.4h.1M244.3 200.4v5.7"/>
<path d="M244.3 211.8v.1M244.3 211.9l-.2 .2M244.3 206.1v5.7M244.3 203.1h1M244.3 209.2h1M244.3 211.9l1 .1M245.3 212l.2 .2M245.3 212h.1M245.3 200.3v11.7M245.3 200.3h.1M245.3 200.3l-1 .1M245.5 206.1v6.1"/>
<path d="M245.5 200.1v6M245.5 200.1l-1.4 .1M245.5 200.1l-.2 .2M245.5 206.1h3.7M246.6 207h1.4M246.6 205.3h1.4M246.6 207v5.4l-3.6-.3M246.6 207h.1M246.6 207v5.4l.2-.2v-5.1M246.6 205.3h.1M246.6 207l.2 .1M246.8 205.1v-5l-.2-.2v5.4"/>
<path d="M246.8 205.1l-.2 .2M246.8 209.3h1M246.8 202.9h1M246.8 205.1h1M246.8 207.1h1M247.8 207.1v5.3l.2 .1M247.8 205.1l.2 .2M248 207l-.2 .1M248 207v5.5M248 212.5l1.2 .1M249.2 206.1h.6M249.2 206.1v6.5"/>
<path d="M249.8 212.1l-.2 .4-.4 .1M249.8 211.8h1.5M249.8 214.8h1.5M249.9 213.6l.2 .3h1.6M249.9 213.6h1.8M249.9 211.8v1.8M251.3 214.8h1M251.3 211.8h4v3M251.3 213.9v.9M251.7 213.6v.3M251.7 213.6h2M251.7 211.8v1.8"/>
<path d="M252.3 214.8h1.5M252.3 213.9v.9M253.7 213.6l-.2 .3h-1.8M253.7 211.8v1.8M253.8 214.8h1.5M253.8 211.8v3M255.3 214.8h16M271.3 214.8h1.5M272.8 214.8h1.5M272.8 211.8v3M272.9 213.6l.2 .3h3.4l.2-.3M272.9 213.6h3.8"/>
<path d="M272.9 211.8v1.8M274.3 214.8h1M274.3 213.9v.9M275.3 211.8h1.5M275.3 213.9v.9M275.3 211.8h-4v3M276.7 213.6h.1M276.7 211.8v1.8M345.4 211.8h1.6M345.5 213.6l.3 .3h1.5M345.5 213.6h1.8M345.5 211.8v1.8"/>
<path d="M347 213.9v.9M347 214.8h.9M347 211.8h3.9v3M347.3 213.6v.3M347.3 213.6h2.1M347.3 211.8v1.8M347.9 214.8h1.6M347.9 213.9v.9M349.4 213.6l-.3 .3h-1.8M349.4 211.8v1.8M349.5 214.8h1.4M349.5 211.8v3"/>
<path d="M350.9 214.8h16.1M367 214.8h1.4M368.4 214.8h1.6M368.4 211.8v3M368.5 213.6l.3 .3h1.2M368.5 213.6h1.5M368.5 211.8v1.8M370 214.8h32.9M370 213.6v.3M370 213.6h2.4M370 211.8v1.8M370 213.9v.9"/>
<path d="M370.9 211.8h1.6M370.9 211.8h-3.9v3M372.4 213.6l-.3 .3h-2.1M372.4 211.8v1.8M400.5 210.7h.8l-.4 4.1zM106 222.2h2.6M106.3 223.3l1 1.6M107.3 222.2v2.7M108.3 223.3l-1 1.6M139.8 237.8l4.1-.4v.8zM139.8 237.8h138M249.8 222.5l4.1-.4v.8z"/>
<path d="M249.8 222.5h28M273.7 237.4l4.1 .4-4.1 .4zM273.7 222.1l4.1 .4-4.1 .4z"/>
<circle cx="180.5" cy="22.5" r="1.14"/>
<circle cx="150.9" cy="54" r="2.49"/>
<circle cx="150.9" cy="41.6" r="2.49"/>
<circle cx="156.9" cy="54" r="2.49"/>
<circle cx="156.9" cy="41.6" r="2.49"/>
<circle cx="207.8" cy="57.8" r="1.53"/>
<circle cx="207.8" cy="57.8" r="1.25"/>
<circle cx="227.8" cy="57.8" r="1.24"/>
<circle cx="227.8" cy="57.8" r="1.53"/>
<circle cx="37.9" cy="127.8" r="1.15"/>
<circle cx="74.7" cy="143.9" r="1.7"/>
<circle cx="74.7" cy="143.9" r="1.5"/>
<circle cx="313.4" cy="153.3" r="1.15"/>
<circle cx="349.4" cy="148.3" r="2"/>
<circle cx="368.4" cy="148.3" r="1.99"/>
<circle cx="207.8" cy="162.3" r="1.53"/>
<circle cx="207.8" cy="162.3" r="1.25"/>
<circle cx="227.8" cy="162.3" r="1.24"/>
<circle cx="227.8" cy="162.3" r="1.53"/>
<circle cx="346.9" cy="165.8" r="1.75"/>
<circle cx="347" cy="165.8" r="1.48"/>
<circle cx="369" cy="162.3" r="1.25"/>
<circle cx="369" cy="162.3" r="1.53"/>
<circle cx="217.8" cy="182.3" r="1.51"/>
<circle cx="217.8" cy="182.3" r="1.85"/>
<circle cx="349.4" cy="196.4" r="2"/>
<circle cx="368.5" cy="196.4" r="2"/>
<circle cx="368.9" cy="182.3" r="1.24"/>
<circle cx="369" cy="182.4" r="1.53"/>
<circle cx="181" cy="214.7" r="1.14"/>
</g>
<path d="M219.3 162.3h-6.4" fill="none" stroke="#f00" stroke-width=".3" stroke-dasharray="30.5 1.3 1.3 1.3" stroke-dashoffset="29.2"/>
<path d="M81.9 143.9h6.5M217.8 159.1v6.5M371 182.1v-6.5M71.4 200.7h6.5" fill="none" stroke="#f00" stroke-width=".3" stroke-dasharray="30.5 1.3 1.3 1.3" stroke-dashoffset="29.1"/>
<path d="M165.3 172.3h115.5" fill="none" stroke="#f00" stroke-width=".3" stroke-dasharray="30.5 1.3 1.3 1.3" stroke-dashoffset="8.9"/>
<g fill="none" stroke="#f00" stroke-width=".3" stroke-dasharray="30.5 1.3 1.3 1.3">
<path d="M206.8 37.8h-1M207.8 36.8v-1M207.8 38.8v1M208.8 37.8h1M216.8 37.8h-1.4M217.8 36.8v-1.4M217.8 38.8v1.3M218.8 37.8h1.3M226.8 37.8h-1M227.8 36.8v-1M227.8 38.8v1M228.8 37.8h1"/>
<path d="M206.8 57.8h-1M207.8 56.8v-1M207.8 58.8v1M208.8 57.8h1M226.8 57.8h-1M227.8 56.8v-1M227.8 58.8v1M228.8 57.8h1M73.7 143.9h-1.2M74.7 142.9v-1.2M74.7 144.9v1.2M75.7 143.9h1.2"/>
<path d="M78.9 143.9h-1.5M79.9 142.9v-1.5M79.9 144.9v1.5M80.9 143.9h1.6M206.8 162.3h-1M207.8 161.3v-1M207.8 163.3v1M208.8 162.3h1M226.8 162.3h-1M227.8 161.3v-1M227.8 163.3v1M228.8 162.3h1"/>
<path d="M346 165.8h-1.3M347 164.8v-1.2M347 166.8v1.3M348 165.8h1.2M348 162.3h-1.1M349 161.3v-1M349 163.3v1M350 162.3h1M368 162.3h-1.1M369 161.3v-1M369 163.3v1M370 162.3h1"/>
<path d="M373 178.8h-3.5M79.9 199.7v-1.5M85.2 199.7v-1.2M206.8 182.3h-1M207.8 181.3v-1M207.8 183.3v1M208.8 182.3h1M216.8 182.3h-1.4M217.8 181.3v-1.3M217.8 183.3v1.4M218.8 182.3h1.3M226.8 182.3h-1"/>
<path d="M227.8 181.3v-1M227.8 183.3v1M228.8 182.3h1M348 182.3h-1.1M349 181.3v-1M349 183.3v1M350 182.3h1M368 182.3h-.8M369 181.3v-.7M369 183.3v.8M370 182.3h.7M78.9 200.7h-1.5"/>
<path d="M79.9 201.7v1.5M80.9 200.7h1.6M84.2 200.7h-1.2M85.2 201.7v1.2M86.2 200.7h1.2"/>
</g>
<path d="M359 216.6v-82.2" fill="none" stroke="#f00" stroke-width=".3" stroke-dasharray="30.5 1.3 1.3 1.3" stroke-dashoffset="8.4"/>
<path d="M85.2 145.4v-6.2M74.7 196v6.2" fill="none" stroke="#f00" stroke-width=".3" stroke-dasharray="30.5 1.3 1.3 1.3" stroke-dashoffset="29.3"/>
<path d="M138.4 47.8h142.4" fill="none" stroke="#f00" stroke-width=".3" stroke-dasharray="30.5 1.3 1.3 1.3" stroke-dashoffset="12.6"/>
<g fill="none" stroke="#f00" stroke-width=".3">
<path d="M207.3 37.8h1M207.8 37.3v1M217.3 37.8h1M217.8 37.3v1M227.3 37.8h1M227.8 37.3v1M207.3 57.8h1M207.8 57.3v1M227.3 57.8h1M227.8 57.3v1M74.2 143.9h.9M74.6 143.4v1"/>
<path d="M79.4 143.9h1M79.9 143.4v1M207.3 162.3h1M207.8 161.9v.9M227.3 162.3h1M227.8 161.9v.9M346.5 165.8h1M347 165.3v1M348.4 162.3h1.1M348.9 161.9v.9M368.4 162.3h1M368.9 161.9v.9"/>
<path d="M207.3 182.3h1M207.8 181.9v.9M217.3 182.3h1M217.8 181.9v.9M227.3 182.3h1M227.8 181.9v.9M348.4 182.3h1.1M348.9 181.9v.9M368.4 182.3h1M368.9 181.9v.9M79.4 200.7h1M79.9 200.2v1.1"/>
<path d="M84.7 200.7h1M85.2 200.2v1.1"/>
</g>
<g fill="#000">
<path d="M213.7 86.4l4.1 .4-4.1 .4zM139.8 86.8l4.1-.4v.8z"/>
<path d="M71.9 120.4l4.1-.5v.9zM83.8 119.9l4.1 .5-4.1 .4z"/>
<path d="M400.9 135.4l.4 4.1h-.8zM400.5 210.7h.8l-.4 4.1z"/>
<path d="M134.1 151.9l.4 4.1h-.8zM133.7 188.7h.8l-.4 4.1zM104.4 135.4l.4 4.1h-.8zM104 205.2h.8l-.4 4z"/>
<path d="M205.2 157.7l2.1 3.5-1.4-3.9zM139.8 117.4l4.1-.4v.8zM213.7 117l4.1 .4-4.1 .4zM207.8 127l4-.4v.8zM223.7 126.6l4.1 .4-4.1 .4zM207.8 140.5l4-.3v.7zM213.7 140.2l4.1 .3-4.1 .4zM212.2 132.7l4.1 .4-4.1 .4zM219.3 133.1l4-.4v.8zM135.7 216.4l4.1 .4-4.1 .4zM145.8 216.8l4.1-.4v.8zM217.4 183.8l-1.5 3.8 .8 .2zM139.8 237.8l4.1-.4v.8zM273.7 237.4l4.1 .4-4.1 .4zM348.9 124.1l4.1-.4v.8zM364.9 123.7l4 .4-4 .4zM347 115.8l4-.4v.8zM366.9 115.4l4 .4-4 .4zM343.9 184.8l.4 .7 3.3-2.4zM343.8 161.2l2.4 3.3-1.7-3.7zM365.4 130.3l4 .4-4 .4zM372.5 130.7l4-.4v.8zM65.4 111.5l4.1-.4v.8zM90.3 111.1l4.1 .4-4.1 .4zM74.6 129.8l4.1-.4v.8zM81.1 129.4l4.1 .4-4.1 .4zM71.3 139.5l2.5 3.2-1.9-3.6zM68.8 174.3l4.1 .4-4.1 .4zM76.4 174.7l4.1-.4v.8zM80.8 202.1l1.9 3.7 .7-.5zM207.8 80.3l4-.4v.8zM223.7 79.9l4.1 .4-4.1 .4zM212.2 73.5l4.1 .4-4.1 .4zM219.3 73.9l4-.4v.8zM214.1 33.5l2.8 3.1-2.1-3.5zM230.1 33l-1.7 3.7 2.4-3.3z"/>
<path d="M283.8 156.5h.8l-.4 4.1zM284.2 164.1l.4 4.1h-.8zM290.3 162.3l.4 4.1h-.8zM289.9 178.3h.8l-.4 4zM392.8 162.3l.4 4.1h-.8zM392.4 178.3h.8l-.4 4zM378.9 173h.8l-.4 4.1zM379.3 180.6l.4 4.1h-.8zM55 195.2h.8l-.4 4zM55.4 202.2l.4 4.1h-.8zM282.4 52h.8l-.4 4.1zM282.8 59.5l.4 4.1h-.8zM289.8 37.8l.4 4.1h-.8zM289.4 53.7h.8l-.4 4.1z"/>
<path d="M385 165.8l.3 4.1h-.7zM384.6 174.8h.7l-.3 4.1z"/>
<path d="M299.4 195.8h.8l-.4 4zM299.8 144.8l.4 4.1h-.8z"/>
<path d="M273.7 222.1l4.1 .4-4.1 .4zM249.8 222.5l4.1-.4v.8zM213.7 67.7l4.1 .4-4.1 .4zM207.8 68.1l4-.4v.8z"/>
</g>
<g font-size="4.4">
<text x="34.2" y="4.1">1</text>
<text x="94.2" y="4.1">2</text>
<text x="144.2" y="4.1">3</text>
<text x="194.2" y="4.1">4</text>
<text x="244.2" y="4.1">5</text>
<text x="294.2" y="4.1">6</text>
<text x="344.2" y="4.1">7</text>
<text x="394.2" y="4.1">8</text>
<text x="11.7" y="226.8">E</text>
<text x="10.7" y="273.8">F</text>
</g>
<g font-size="4.1">
<text x="182.4" y="24">3</text>
<text x="186.4" y="19.9">+0.02</text>
<text x="188.5" y="24">0</text>
<text x="200.3" y="24">3.2</text>
<text x="237" y="24">4-M3</text>
<text x="248.8" y="24">5</text>
<text x="11.5" y="26.2">A</text>
<text x="416.5" y="26.2">A</text>
<text x="289.3" y="49.8" transform="rotate(-90 289.3 49.8)">20</text>
<text x="200.1" y="67.5">10</text>
<text x="233.4" y="69.2">+0.02</text>
<text x="11.5" y="75.4">B</text>
<text x="229.3" y="73.3">3</text>
<text x="235.4" y="73.3">0</text>
<text x="247.2" y="73.3">3.2</text>
<text x="282.3" y="74.9" transform="rotate(-90 282.3 74.9)">3.50</text>
<text x="416.5" y="75.4">B</text>
<text x="200.1" y="79.7">20</text>
<text x="176.6" y="86.2">78</text>
<text x="77.9" y="110.9">29</text>
<text x="77.9" y="119.8">16</text>
<text x="177.6" y="116.8">78</text>
<text x="356" y="115.2">24</text>
<text x="11.5" y="125.4">C</text>
<text x="43.9" y="125.1">+0.02</text>
<text x="356" y="123.5">20</text>
<text x="416.5" y="125.4">C</text>
<text x="31.9" y="129.2">2-</text>
<text x="39.8" y="129.2">3</text>
<text x="46" y="129.2">0</text>
<text x="57.8" y="129.2">3.2</text>
<text x="74.9" y="129.2">10.50</text>
<text x="201.4" y="126.4">20</text>
<text x="235.5" y="128.4">+0.02</text>
<text x="377" y="130.1">3</text>
<text x="381" y="126.1">+0.02</text>
<text x="383.1" y="130.1">0</text>
<text x="394.9" y="130.1">3.2</text>
<text x="179.6" y="133.8">4-M3</text>
<text x="191.4" y="133.8">5</text>
<text x="231.2" y="136.6">Same on the</text>
<text x="231.4" y="132.5">3</text>
<text x="237.5" y="132.5">0</text>
<text x="249.3" y="132.5">3.2</text>
<text x="170.5" y="138.3">Same on the</text>
<text x="170.5" y="142.8">opposite side</text>
<text x="201.4" y="139.9">10</text>
<text x="231.2" y="141.1">opposite side</text>
<text x="283.6" y="155.2" transform="rotate(-90 283.6 155.2)">3.50</text>
<text x="315.3" y="154.8">3</text>
<text x="319.4" y="150.7">+0.02</text>
<text x="321.4" y="154.8">0</text>
<text x="333.2" y="154.8">3.2</text>
<text x="289.7" y="173.1" transform="rotate(-90 289.7 173.1)">20</text>
<text x="299.2" y="173.1" transform="rotate(-90 299.2 173.1)">55</text>
<text x="11.5" y="175.4">D</text>
<text x="50.6" y="174.1">2-3.50</text>
<text x="103.9" y="174.9" transform="rotate(-90 103.9 174.9)">73.80</text>
<text x="384.4" y="174.5" transform="rotate(-90 384.4 174.5)">13</text>
<text x="392.2" y="174.5" transform="rotate(-90 392.2 174.5)">20</text>
<text x="400.3" y="177.6" transform="rotate(-90 400.3 177.6)">79.40</text>
<text x="416.5" y="175.4">D</text>
<text x="129.5" y="191.7" transform="rotate(-90 129.5 191.7)">MAX：40.80mm（open）</text>
<text x="133.6" y="189.7" transform="rotate(-90 133.6 189.7)">MIN：0.8mm（open）</text>
<text x="324.1" y="187.2">4-M3</text>
<text x="335.9" y="187.2">6</text>
<text x="378.7" y="195.2" transform="rotate(-90 378.7 195.2)">3.50</text>
<text x="54.9" y="215.2" transform="rotate(-90 54.9 215.2)">3.2</text>
<text x="187" y="212.1">+0.02</text>
<text x="151.2" y="216.2">6</text>
<text x="180" y="220.8">Same on the</text>
<text x="182.9" y="216.2">3</text>
<text x="189.1" y="216.2">0</text>
<text x="200.9" y="216.2">3.2</text>
<text x="263.1" y="221.9">28</text>
<text x="54.9" y="227.1" transform="rotate(-90 54.9 227.1)">0</text>
<text x="97.5" y="224.9">2-M4</text>
<text x="109.3" y="224.9">5</text>
<text x="180" y="225.3">opposite side</text>
<text x="416.5" y="225.4">E</text>
<text x="50.8" y="229.1" transform="rotate(-90 50.8 229.1)">+0.02</text>
<text x="54.9" y="237.2" transform="rotate(-90 54.9 237.2)">2-3</text>
<text x="204.6" y="237.2">138</text>
<text x="416.5" y="274.7">F</text>
<text x="34" y="296.4">1</text>
<text x="94" y="296.4">2</text>
<text x="144" y="296.4">3</text>
<text x="194" y="296.4">4</text>
<text x="244" y="296.4">5</text>
<text x="294" y="296.4">6</text>
<text x="344" y="296.4">7</text>
<text x="394" y="296.4">8</text>
</g>
<g font-size="3.5">
<text x="368.3" y="253.4">物料名称</text>
<text x="375.9" y="271.3">第 1 张</text>
<text x="393.4" y="271.3">共 1 张</text>
<text x="392.9" y="280.1">大寰机器人</text>
</g>
<g font-size="2.9">
<text x="369.9" y="260.2">图幅</text>
<text x="382.1" y="260.5">数量</text>
<text x="394.8" y="260.2">比例</text>
<text x="406.2" y="260.2">版本</text>
<text x="371.6" y="265.8">A3</text>
<text x="384.2" y="265.8">1</text>
</g>
<g font-size="2.1">
<text x="387.1" y="251.1">PGEA-100-40-W-F_V1.0</text>
<text x="387.1" y="254.7">_2D尺寸图</text>
</g>
</svg>
